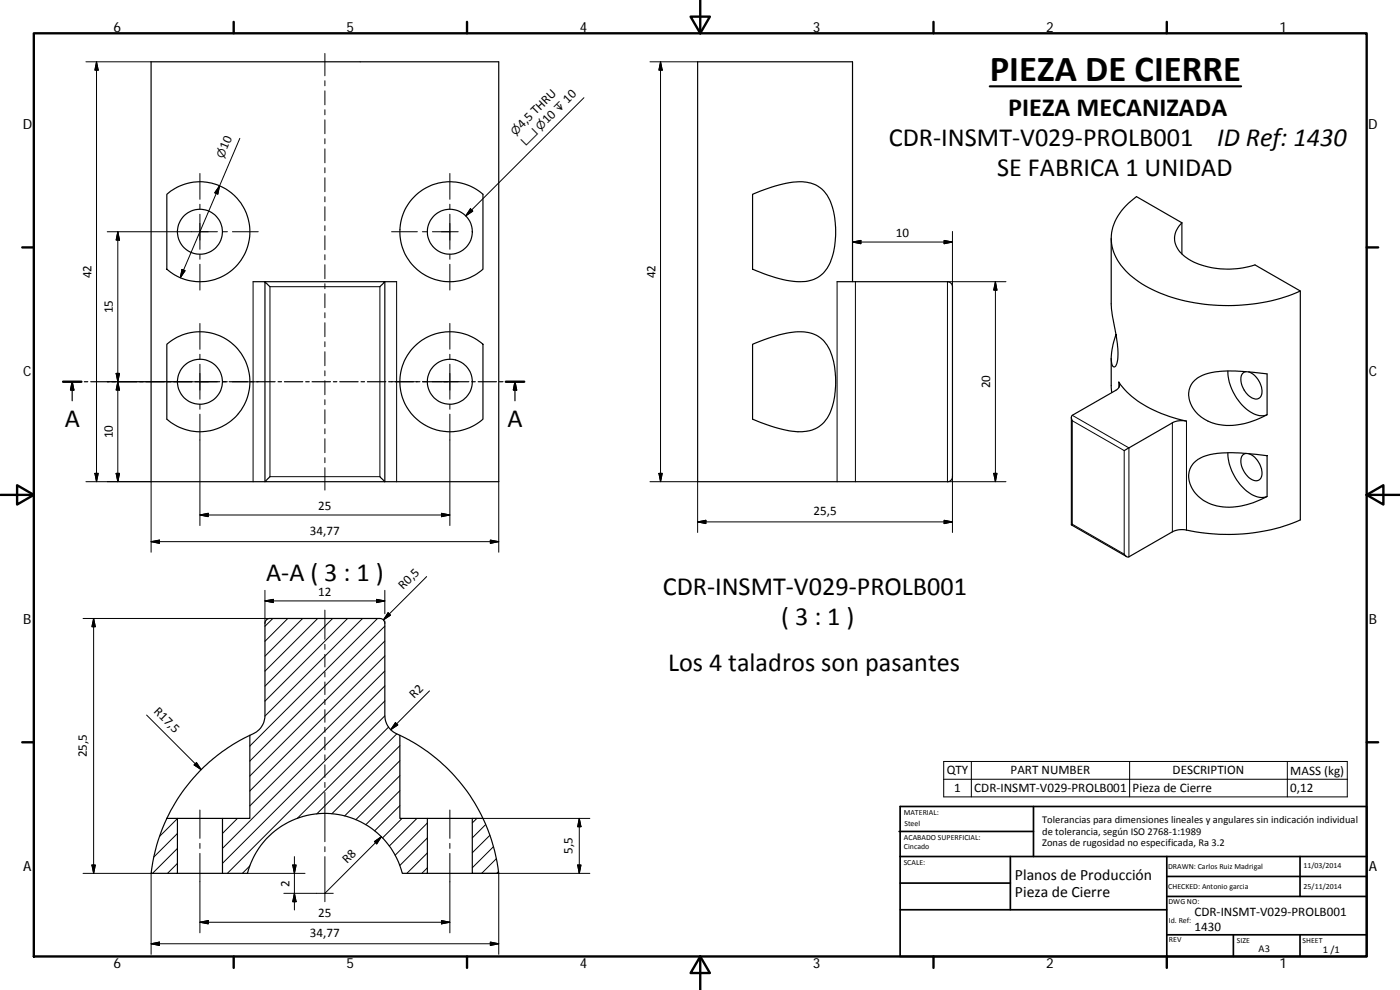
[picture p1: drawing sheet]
<svg xmlns="http://www.w3.org/2000/svg" width="420mm" height="297mm" viewBox="0 0 420 297" stroke-linecap="round" stroke-linejoin="round" font-family="sans-serif">
<g fill="none" stroke="#000" stroke-width=".36">
<path d="M50.1 58.3a15 15 0 0 1 20.7 .9 15 15 0 0 1 0 20.7 15 15 0 0 1-20.7 .9zM124.3 59a15 15 0 0 1 20.6-.7v22.5a15 15 0 0 1-20.8-.9 15 15 0 0 1 .2-20.9zM225.9 58.3a36.3 36.3 0 0 1 15-3.8 9.3 9.3 0 0 1 8.9 7.7 26.1 26.1 0 0 1-1.3 17.9 9.4 9.4 0 0 1-10 4.4 43.1 43.1 0 0 1-12.6-3.7zM333.5 71.5v20.1l.6 4.3a37.6 37.6 0 0 1 1.2 12.8 1.12 1.12 0 0 1-1.1 1.3 5.6 5.6 0 0 1-.5-4.6l1.2-5M354.7 66.8l-13.6-7.8a15.7 15.7 0 0 0-7.6 13.3 16.8 16.8 0 0 0 8.3 12.3 50.9 50.9 0 0 0 32.7 6.8 48.5 48.5 0 0 0 15.7-4.1M354.7 66.8v9.4M354.7 66.8a6.2 6.2 0 0 0 .9 10.2 24.1 24.1 0 0 0 20.2 2.8l.8-.3 13.6 7.8v68.7a58.8 58.8 0 0 1-35.5 2.9l-2.5 .5-13.4 7.7a1.25 1.25 0 0 1-1.4-.8M76 84.5h39.5l-1.5 1.5M81 86l-1.5-1.5v60h-34.2v-126h104.4v126h-34.2M119 84.5h-3.5v60M251.2 84.5h33.1a1.52 1.52 0 0 1 1.5 1.5v57a1.48 1.48 0 0 1-1.5 1.5h-74.9v-126h46.5v66M18.9 114.5h5.5"/>
<path d="M21.7 114.5l.5 2.5h-1zM21.7 114.5v5.7M25.3 114.5h1M27.2 114.5h5.5M33.6 114.5h1.1M35.5 114.5h5.5M41.9 114.5h1.1M43.8 114.5h5.5M50.1 103.3a15 15 0 0 1 20.7 .9 15 15 0 0 1 0 20.7 15 15 0 0 1-20.7 .9zM50.2 114.5h1.1M52.2 114.5h5.4M58.5 114.5h1.1"/>
<path d="M60.5 114.5h5.4M66.8 114.5h1.1M68.8 114.5h5.5M75.2 114.5h1M77.1 114.5h5.5M83.4 114.5h1.1M85.4 114.5h5.5M91.7 114.5h1.1M93.7 114.5h5.5M100.1 114.5h1M102 114.5h5.5M108.4 114.5h1"/>
<path d="M110.3 114.5h5.5M116.6 114.5h1.1M118.6 114.5h5.5M124.3 104a15 15 0 0 1 20.6-.7v22.5a15 15 0 0 1-20.8-1 15 15 0 0 1 .2-20.8zM125 114.5h1M126.9 114.5h5.5M133.3 114.5h1M135.2 114.5h5.5M141.6 114.5h1M143.5 114.5h5.5M149.9 114.5h1M151.8 114.5h5.5"/>
<path d="M154.5 114.5v5.7M154.5 114.5l.6 2.5h-1zM225.9 103.3a35.7 35.7 0 0 1 15-3.7 9.2 9.2 0 0 1 8.9 7.6 26.1 26.1 0 0 1-1.3 17.9 9.7 9.7 0 0 1-10.5 4.3 46.8 46.8 0 0 1-12.1-3.6zM333.5 107.5l.2 10.3M358.4 114.3a13.9 13.9 0 0 1 9.6-3l4.5 .1 7.8 .8v12.2a21.3 21.3 0 0 1-16.5 2.5 9.4 9.4 0 0 1-7-9.7l.7-1.7zM368.5 111.3a14.7 14.7 0 0 0 8.9 13.3l1.5 .2 1.4-.4M373.9 111.5a2.27 2.27 0 0 0-1.4 3.2 5.9 5.9 0 0 0 4.6 5 2.52 2.52 0 0 0 1.5-3.6 6.8 6.8 0 0 0-3.9-4.5M321.5 125.2v32.3M321.8 126.2a1.3 1.3 0 0 1 0-1.6l13.1-7.5a1.7 1.7 0 0 0 .9-2.4 27.3 27.3 0 0 0 14 9.8l6.3 1.9a6.2 6.2 0 0 0-4.3 .5l-14.4 8.3M358.4 138.8a13.6 13.6 0 0 1 9.6-2.9h4.5l7.8 .8v12.3a20.7 20.7 0 0 1-16.9 2.3 9.3 9.3 0 0 1-6.6-9.6l.7-1.7zM368.5 135.8a15 15 0 0 0 8.3 13.1l1.6 .4 1.9-.3M373.9 136a2.27 2.27 0 0 0-1.4 3.2 5.9 5.9 0 0 0 4.6 5.1 2.52 2.52 0 0 0 1.5-3.6 6.6 6.6 0 0 0-3.9-4.6"/>
<path d="M81 143l-1.5 1.5h36M114 143l1.5 1.5M321.5 157.5l16.6 9.5M321.8 157.3l-.3 .2M79.9 186l1.1-.4h33a1.45 1.45 0 0 1 1.5 1.5v27.6a6.3 6.3 0 0 0 4.5 5.9v25h8.3v16.4h-7.6a24 24 0 0 0-23.2-18 24 24 0 0 0-23.2 18h-7.5v-16.4h8.2v-25a6.2 6.2 0 0 0 4.5-5.9v-27.6zM75 220.6l-4.3 2.3a52 52 0 0 0-20.6 22.7M120 220.6l3.5 1.8a52.8 52.8 0 0 1 21.4 23.2M50.1 245.6h3.1v16.4h-7.9a51.7 51.7 0 0 1 4.8-16.4zM53.2 245.6h13.6M128.3 245.6h13.4M141.7 245.6h3.2a54 54 0 0 1 4.8 16.4h-8zM53.2 262h13.6"/>
<path d="M128.3 262h13.4"/>
<circle cx="60" cy="69.5" r="6.8"/>
<circle cx="135" cy="69.5" r="6.7"/>
<circle cx="60" cy="114.5" r="6.8"/>
<circle cx="135" cy="114.5" r="6.7"/>
</g>
<g fill="none" stroke="#000" stroke-width=".3">
<path d="M25.8 18.5h19.5M29 18.5l.5 2.5h-1zM29 18.5v126M97.5 16v6.7M195.1 18.5h14.3M198.2 18.5v126M198.2 18.5l.5 2.5h-1zM97.5 24.2v1.5M97.5 27.3v4.2M97.5 32.9v1.5M97.5 35.9v4.2M175.2 29.3l-35.4 35.5"/>
<path d="M60 52v7.8M65.9 55.8l-.5 2.4-1-.4zM72 41.5l-17.9 41.8M97.5 41.6v1.5M97.5 44.7v4.2M97.5 50.3v1.5M97.5 53.3v4.2M97.5 59v1.6M135 52v7.8M35.4 69.5v75M35.4 69.5l.5 2.5h-1zM60 61.3v1.5"/>
<path d="M60 64.3v10.5M60 76.3v1.5M60 79.3v7.7M65.2 69.5h-33M66.8 69.5h1.5M69.8 69.5h7.7M97.5 62v4.2M97.5 67.7v1.5M97.5 70.7v4.2M97.5 76.4v1.6M97.5 79.4v4.2M117.5 69.5h7.8"/>
<path d="M126.8 69.5h1.5M129.8 69.5h7.7M135 61.3v1.5M135 64.3v10.5M135 76.3v1.5M135 79.3v7.7M141.2 62.6l.7 .8-2.1 1.4zM255.9 72.6l2.5-.5v1zM255.9 72.6h29.9M283.3 72.1l2.5 .5-2.5 .5zM285.8 69.4v16.6M54.6 80.8l1 .4-1.5 2.1z"/>
<path d="M60 97v7.8M76 84.5v60M81 86h33v57h-33zM97.5 85.1v1.5M97.5 88.1v4.2M97.5 93.8v1.6M97.5 96.8v4.2M119 84.5v60M135 97v7.8M251.2 84.5v60M256.7 84.5v60M298.7 84.5v60"/>
<path d="M298.7 84.5l.5 2.5h-1zM301.9 84.5h-17.6v60h17.6M32.2 114.5l33 .1M34.9 112h1l-.5 2.5zM35.4 114.5l.5 2.5h-1zM60 106.3v1.5M60 109.3v10.5M66.8 114.6h1.5M69.8 114.6h7.7M97.5 102.5v1.5M97.5 105.5v4.2M97.5 111.3v1.5"/>
<path d="M97.5 114.2v4.2M97.5 119.9v1.5M117.5 114.5h7.8M126.8 114.5h1.5M129.8 114.5h7.7M135 106.3v1.5M135 109.3v10.5M335.8 114.7v1.6M60 121.3v1.5M60 124.3v33.4M97.5 122.9v4.2M97.5 128.7v1.5"/>
<path d="M97.5 131.6v4.2M97.5 137.3v1.5M135 121.3v1.5M135 124.3v33.4M321.8 124.6l17 9.8v32.7M321.8 126.2l15.6 9v31.1l-15.6-9zM351.8 126.9v32.7M356.1 126.4v32.6M25.8 144.5h19.5v21.2M28.5 142h1l-.5 2.5zM34.9 142h1l-.5 2.5zM60 154.5l2.5-.5v1z"/>
<path d="M60 154.5h75M97.5 140.3v6.7M132.5 154l2.5 .5-2.5 .5zM149.7 144.5v21.2M195.1 144.5h14.3v15.3M197.7 142h1l-.5 2.5zM209.4 156.6l2.4-.5v1zM209.4 156.6h76.4M283.3 156.1l2.5 .5-2.5 .5zM285.8 143v16.8M298.2 142h1l-.5 2.5zM45.3 162.5l2.5-.4v.9z"/>
<path d="M45.3 162.5h104.4M79.5 177.1v10M113 179.8l2.5 .5-2.5 .5zM115.5 177.1v7M128 173l-12.9 13M147.2 162.1l2.5 .4-2.5 .5zM24.9 185.6h56.1M28.1 185.6l.5 2.4h-1zM28.1 185.6v76.4M79.5 180.3l2.5-.5v1zM79.5 180.3h36M81.9 185.6l-2.4 2.3"/>
<path d="M86.4 185.6l-6.9 6.8M90.8 185.6l-11.3 11.3M95.3 185.6l-15.8 15.8M97.5 183v8.8M97.5 193.3v1.5M97.5 196.3v3.8M99.8 185.6l-20.3 20.3M104.3 185.6l-24.8 24.8M108.8 185.6l-29.3 29.3M113.3 185.6l-38.3 38.2M115.5 196.8l-40.5 40.5M115.5 192.3l-40.5 40.5"/>
<path d="M115.5 187.9l-40.5 40.4M115.5 186.3v.8M116.5 183.9l.7 .7-2.1 1.4zM44 214.5l16.4 16.4M97.5 201.6v1.5M97.5 204.6v3.8M97.5 209.9v1.5M97.5 212.9v3.8M97.5 218.2v1.5M115.5 214.8l-47.3 47.2M115.5 210.3l-48.7 48.7M115.5 205.8l-48.7 48.8"/>
<path d="M115.5 201.3l-40.5 40.5M116.6 218.1l-27.4 27.5M118.7 216.8l.7 .7-2.1 1.4zM128.9 207.3l-11.6 11.6M59 228.8l1.4 2.1-2.1-1.4zM97.5 221.2v3.8M97.5 226.5v1.5M97.5 229.5v3.8M97.5 234.8v1.5M97.5 237.8v14.7M119.1 220.2l-24.1 24M120 223.7l-20.4 20.5"/>
<path d="M120 228.2l-16.6 16.6M120 237.2l-10.2 10.2M120 232.7l-13.2 13.2M283.2 228.5h121.1v10.6h-121.1zM283.2 233.8h121.1M291.5 228.5v10.6M339 228.5v10.6M386.3 228.5v10.6M27.6 259.5h1l-.5 2.5zM53.2 245.6l-5.3 5.3M53.2 259.1l-2.9 2.9M53.2 254.6l-7.4 7.4"/>
<path d="M53.2 250.1l-7 7.1M60 243v8.5M60 253v1.6M60 256.1v23.8M66.8 245.6h.1M71.3 245.6l-4.5 4.5M75 259.8l-2.3 2.2M87.9 259.5h1l-.5 2.5zM88.4 257v16M97.5 254v1.5M97.5 257v13.6M112.4 252.5l2.1-1.4-1.4 2.1z"/>
<path d="M114.5 251.1l-17 16.9M120 241.7l-7.6 7.6M120.7 245.6l-5.9 5.8M125.1 245.6l-8.3 8.3M128.3 255.9l-6.2 6.1M128.3 251.4l-8.3 8.3M128.3 246.9l-9.7 9.7M135 243v8.5M135 253v1.6M135 256.1v23.8M141.7 245.6h35.3M143.1 245.6l-1.4 1.3"/>
<path d="M145.7 247.4l-4 4M147 250.6l-5.3 5.3M148.1 254l-6.4 6.4M149 257.6l-4.4 4.4M173.4 259.5h1l-.5 2.5zM173.9 245.6l.5 2.5h-1zM173.9 245.6v16.4M24.9 262h20.4v24.3M60 276.7l2.5-.5v1zM60 276.7h75M74.3 262h17.2M85.2 268h14.8"/>
<path d="M88.4 268l.5 2.6h-1zM128.3 260.4l-1.7 1.6M132.5 276.2l2.5 .5-2.5 .5zM141.7 262h35.3M149.6 261.5l-.5 .5M149.7 262v24.3M45.3 283.2l2.5-.5v1zM45.3 283.2h104.4M147.2 282.7l2.5 .5-2.5 .5z"/>
</g>
<g fill="none" stroke="#000" stroke-width=".71">
<path d="M10.1 10h400.1v277h-400.1zM70.1 6.6v3.4M140.2 6.6v3.4M207.3 5h5.8l-2.9 5zM210.2 0v10M280.2 6.6v3.4M350.2 6.6v3.4M6.7 74.2h3.4M410.2 74.2h3.4M18.9 114.5h5.5M151.8 114.5h5.5M.2 148.5h9.9"/>
<path d="M5.1 145.6l5 2.9-5 2.9zM410.2 148.5l5-2.9v5.8zM410.2 148.5h9.9M6.7 222.7h3.4M410.2 222.7h3.4M70.1 287v3.4M140.2 287v3.4M210.2 287l2.9 5h-5.8zM210.2 287v10M280.2 287v3.4M350.2 287v3.4"/>
</g>
<g fill="none" stroke="#000" stroke-width=".51">
<path d="M269.8 249.5h40.4M270.1 257h140.1M270.1 242h140.1v45h-140.1zM303.2 257v16M310.2 242v15M350.2 257v30M390.2 257v12M270.1 273h80.1M270.1 265h33.1M350.2 269h60M350.2 263h60M350.2 280.5h60"/>
<path d="M370.2 280.5v6.5M390.2 280.5v6.5"/>
</g>
<path d="M21.7 114.5l.5 2.5h-1zM154.5 114.5l.6 2.5h-1z" fill="#000" stroke="#000" stroke-width=".36"/>
<g fill="#000" stroke="#000" stroke-width=".3">
<path d="M29 18.5l.5 2.5h-1zM198.2 18.5l.5 2.5h-1zM65.9 55.8l-.5 2.4-1-.4zM35.4 69.5l.5 2.5h-1zM141.2 62.6l.7 .8-2.1 1.4zM255.9 72.6l2.5-.5v1zM283.3 72.1l2.5 .5-2.5 .5zM54.6 80.8l1 .4-1.5 2.1zM298.7 84.5l.5 2.5h-1zM34.9 112h1l-.5 2.5zM35.4 114.5l.5 2.5h-1zM28.5 142h1l-.5 2.5z"/>
<path d="M34.9 142h1l-.5 2.5zM60 154.5l2.5-.5v1zM132.5 154l2.5 .5-2.5 .5zM197.7 142h1l-.5 2.5zM209.4 156.6l2.4-.5v1zM283.3 156.1l2.5 .5-2.5 .5zM298.2 142h1l-.5 2.5zM45.3 162.5l2.5-.4v.9zM79.5 180.3l2.5-.5v1zM147.2 162.1l2.5 .4-2.5 .5zM28.1 185.6l.5 2.4h-1zM113 179.8l2.5 .5-2.5 .5z"/>
<path d="M116.5 183.9l.7 .7-2.1 1.4zM118.7 216.8l.7 .7-2.1 1.4zM59 228.8l1.4 2.1-2.1-1.4zM27.6 259.5h1l-.5 2.5zM87.9 259.5h1l-.5 2.5zM112.4 252.5l2.1-1.4-1.4 2.1zM173.4 259.5h1l-.5 2.5zM173.9 245.6l.5 2.5h-1zM60 276.7l2.5-.5v1zM88.4 268l.5 2.6h-1zM132.5 276.2l2.5 .5-2.5 .5zM45.3 283.2l2.5-.5v1z"/>
<path d="M147.2 282.7l2.5 .5-2.5 .5z"/>
</g>
<path d="M297 25.9h75.5" fill="none" stroke="#000" stroke-width=".63"/>
<text font-size="11" x="297" y="24.4">PIEZA DE CIERRE</text>
<g font-size="7.9">
<text x="302.6" y="34.8">PIEZA MECANIZADA</text>
<text x="266.8" y="43.8">CDR‐INSMT‐V029‐PROLB001</text>
<text x="365.3" y="43.8">ID Ref: 1430</text>
<text x="299.2" y="52.7">SE FABRICA 1 UNIDAD</text>
<text x="19.4" y="128">A</text>
<text x="152.3" y="128">A</text>
<text x="79.9" y="174.5">A‐A ( 3 : 1 )</text>
<text x="198.9" y="178.6">CDR‐INSMT‐V029‐PROLB001</text>
<text x="234.5" y="187.6">( 3 : 1 )</text>
<text x="200.5" y="201.5">Los 4 taladros son pasantes</text>
</g>
<g font-size="4.7">
<text x="304.6" y="263.9">Planos de Producción</text>
<text x="304.6" y="269.3">Pieza de Cierre</text>
</g>
<g font-size="4.2">
<text x="34" y="9.6">6</text>
<text x="104" y="9.6">5</text>
<text x="174" y="9.6">4</text>
<text x="244" y="9.6">3</text>
<text x="314" y="9.6">2</text>
<text x="384" y="9.6">1</text>
<text x="6.8" y="38.7">D</text>
<text x="410.6" y="38.7">D</text>
<text x="7" y="112.9">C</text>
<text x="410.8" y="112.9">C</text>
<text x="7" y="187.1">B</text>
<text x="410.8" y="187.1">B</text>
<text x="7" y="261.3">A</text>
<text x="410.8" y="261.3">A</text>
<text x="34" y="290.4">6</text>
<text x="104" y="290.4">5</text>
<text x="174" y="290.4">4</text>
<text x="244" y="290.4">3</text>
<text x="314" y="290.4">2</text>
<text x="384" y="290.4">1</text>
</g>
<g font-size="3.9">
<text x="170.4" y="31.2" transform="rotate(-45 170.4 31.2)">10</text>
<text x="156.7" y="38.7" transform="rotate(-45 156.7 38.7)">4,5 THRU</text>
<text x="164.2" y="37.3" transform="rotate(-45 164.2 37.3)">10</text>
<text x="68.1" y="45.1" transform="rotate(-67 68.1 45.1)">10</text>
<text x="268.8" y="71.1">10</text>
<text x="27.4" y="83.5" transform="rotate(-90 27.4 83.5)">42</text>
<text x="196.7" y="83.5" transform="rotate(-90 196.7 83.5)">42</text>
<text x="33.8" y="94" transform="rotate(-90 33.8 94)">15</text>
<text x="297.1" y="116.5" transform="rotate(-90 297.1 116.5)">20</text>
<text x="33.8" y="131.6" transform="rotate(-90 33.8 131.6)">10</text>
<text x="95.5" y="153">25</text>
<text x="244.1" y="154.5">25,5</text>
<text x="93" y="160.4">34,77</text>
<text x="95.5" y="178.8">12</text>
<text x="121" y="177.1" transform="rotate(-45 121 177.1)">R0,5</text>
<text x="124.3" y="209.7" transform="rotate(-45 124.3 209.7)">R2</text>
<text x="46" y="213.6" transform="rotate(45 46 213.6)">R17,5</text>
<text x="26" y="227.3" transform="rotate(-90 26 227.3)">25,5</text>
<text x="284.1" y="232.4">QTY</text>
<text x="303.3" y="232.4">PART NUMBER</text>
<text x="351.9" y="232.4">DESCRIPTION</text>
<text x="387.2" y="232.5">MASS (kg)</text>
<text x="286.4" y="237.7">1</text>
<text x="292.4" y="237.7">CDR‐INSMT‐V029‐PROLB001</text>
<text x="339.9" y="237.8">Pieza de Cierre</text>
<text x="387.2" y="237.7">0,12</text>
<text x="171.8" y="256.3" transform="rotate(-90 171.8 256.3)">5,5</text>
<text x="104.1" y="259.2" transform="rotate(-45 104.1 259.2)">R8</text>
<text x="86.9" y="266" transform="rotate(-90 86.9 266)">2</text>
<text x="95.5" y="275.1">25</text>
<text x="358.5" y="274.9">CDR‐INSMT‐V029‐PROLB001</text>
<text x="93" y="281.1">34,77</text>
<text x="358.5" y="279.4">1430</text>
</g>
<g font-size="3.3">
<text x="167.7" y="33.9" transform="rotate(-45 167.7 33.9)">↧</text>
<text x="154.7" y="40.7" transform="rotate(-45 154.7 40.7)">⌀</text>
<text x="162.3" y="39.3" transform="rotate(-45 162.3 39.3)">⌀</text>
<text x="67" y="47.6" transform="rotate(-67 67 47.6)">⌀</text>
<text x="157.8" y="43.8" transform="rotate(-45 157.8 43.8)">⌴</text>
</g>
<g font-size="3.1">
<text x="312.8" y="246.8">Tolerancias para dimensiones lineales y angulares sin indicación individual</text>
<text x="312.8" y="250.4">de tolerancia, según ISO 2768‐1:1989</text>
<text x="312.8" y="254">Zonas de rugosidad no especificada, Ra 3.2</text>
<text x="377.7" y="285.6">A3</text>
<text x="397" y="285.9">1 /1</text>
</g>
<g font-size="2.4">
<text x="271.2" y="244.4">MATERIAL:</text>
<text x="271.3" y="251.9">ACABADO SUPERFICIAL:</text>
<text x="271.4" y="247.9">Steel</text>
<text x="271.3" y="254.6">Cincado</text>
<text x="271.2" y="259.7">SCALE:</text>
<text x="350.6" y="260.8">DRAWN: Carlos Ruiz Madrigal</text>
<text x="391.2" y="260.6">11/03/2014</text>
<text x="350.6" y="266.8">CHECKED: Antonio garcia</text>
<text x="391.2" y="266.6">25/11/2014</text>
<text x="350.7" y="271.4">DWG NO:</text>
<text x="350.8" y="276.8">Id. Ref:</text>
<text x="350.8" y="282.8">REV</text>
<text x="371.2" y="282.9">SIZE</text>
<text x="390.9" y="282.9">SHEET</text>
</g>
</svg>
